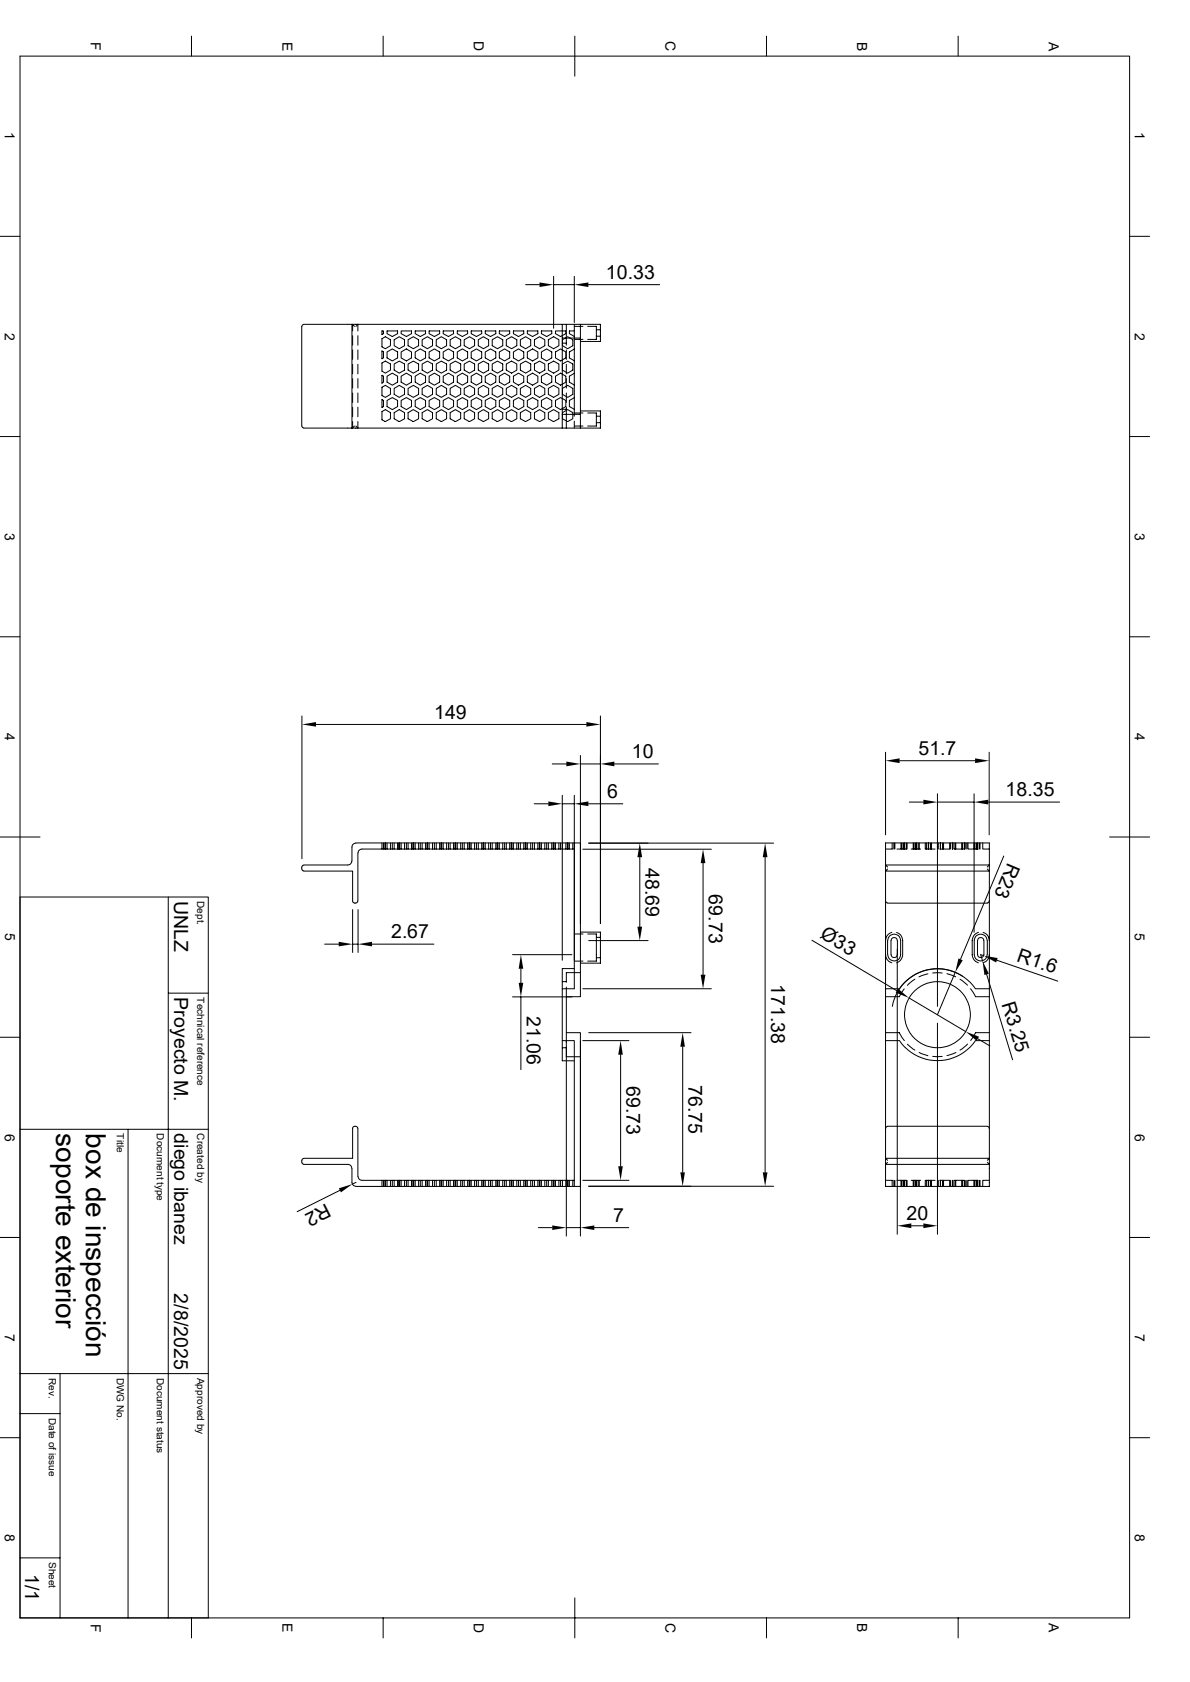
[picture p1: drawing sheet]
<svg xmlns="http://www.w3.org/2000/svg" width="297mm" height="420mm" viewBox="0 0 297 420" stroke-linecap="round" stroke-linejoin="round" font-family="sans-serif">
<g fill="none" stroke="#000" stroke-width=".25">
<path d="M5 14h276.9v390h-276.9zM47.8 9v5M95.6 9v5M143.5 9v10M191.3 9v5M239.1 9v5M0 59h5M281.9 59h5M131.2 71.1h3.5M138.2 69v13M138.2 71.1h5.1M143.3 69v11.5"/>
<path d="M146.9 71.1h17.7M75.3 81.5v24.9M75.8 81l-.3 .2-.1 .3M87.8 81h57.1v25.9h-57.1zM87.8 81h-12M88 83.8v2.4M88 87.4v2.3M88 91v2.3M88 94.5v2.4M88 98.1v2.4M88.5 81.5l-.5-.5v1.6M88.8 81.5l.5-.5v1.6"/>
<path d="M89.3 83.8v2.4M89.3 87.4v2.3M89.3 91v2.3M89.3 94.5v2.4M89.3 98.1v2.4M95.3 82.6h.4v.7l-.4 .2zM95.3 99.8l.4 .2v1.5l-.4 .2zM95.3 93.7l.4 .2v1.5l-.4 .3zM95.3 87.6l.4 .3v1.5l-.4 .2zM95.3 90.6l.9-.4 1.3 .7v1.5l-1.3 .8-.9-.5zM95.3 96.7l.9-.5 1.3 .8v1.5l-1.3 .7-.9-.4zM95.3 84.6l.9-.5 1.3 .7v1.5l-1.3 .8-.9-.5z"/>
<path d="M96.6 93.9l1.3-.7 1.3 .7v1.5l-1.3 .8-1.3-.8zM96.6 100l1.3-.7 1.3 .7v1.5l-1.3 .8-1.3-.8zM96.6 87.9l1.3-.8 1.3 .8v1.5l-1.3 .7-1.3-.7zM96.6 82.6h2.6v.7l-1.3 .7-1.3-.7zM98.4 84.8l1.3-.7 1.3 .7v1.5l-1.3 .8-1.3-.8zM98.4 97l1.3-.8 1.3 .8v1.5l-1.3 .7-1.3-.7zM98.4 90.9l1.3-.7 1.3 .7v1.5l-1.3 .8-1.3-.8zM100.1 87.9l1.3-.8 1.3 .8v1.5l-1.3 .7-1.3-.7zM100.1 93.9l1.3-.7 1.3 .7v1.5l-1.3 .8-1.3-.8zM100.1 100l1.3-.7 1.3 .7v1.5l-1.3 .8-1.3-.8zM100.1 82.6h2.6v.7l-1.3 .7-1.3-.7zM101.9 97l1.3-.8 1.3 .8v1.5l-1.3 .7-1.3-.7z"/>
<path d="M101.9 90.9l1.3-.7 1.3 .7v1.5l-1.3 .8-1.3-.8zM101.9 84.8l1.3-.7 1.3 .7v1.5l-1.3 .8-1.3-.8zM103.6 93.9l1.3-.7 1.3 .7v1.5l-1.3 .8-1.3-.8zM103.6 100l1.3-.7 1.3 .7v1.5l-1.3 .8-1.3-.8zM103.6 87.9l1.3-.8 1.3 .8v1.5l-1.3 .7-1.3-.7zM103.6 82.6h2.6v.7l-1.3 .7-1.3-.7zM105.4 90.9l1.3-.7 1.2 .7v1.5l-1.2 .8-1.3-.8zM105.4 84.8l1.3-.7 1.2 .7v1.5l-1.2 .8-1.3-.8zM105.4 97l1.3-.8 1.2 .8v1.5l-1.2 .7-1.3-.7zM107.1 100l1.3-.7 1.3 .7v1.5l-1.3 .8-1.3-.8zM107.1 93.9l1.3-.7 1.3 .7v1.5l-1.3 .8-1.3-.8zM107.1 87.9l1.3-.8 1.3 .8v1.5l-1.3 .7-1.3-.7z"/>
<path d="M107.1 82.6h2.6v.7l-1.3 .7-1.3-.7zM108.9 90.9l1.3-.7 1.3 .7v1.5l-1.3 .8-1.3-.8zM108.9 84.8l1.3-.7 1.3 .7v1.5l-1.3 .8-1.3-.8zM108.9 97l1.3-.8 1.3 .8v1.5l-1.3 .7-1.3-.7zM110.6 93.9l1.3-.7 1.3 .7v1.5l-1.3 .8-1.3-.8zM110.6 87.9l1.3-.8 1.3 .8v1.5l-1.3 .7-1.3-.7zM110.6 100l1.3-.7 1.3 .7v1.5l-1.3 .8-1.3-.8zM110.6 82.6h2.6v.7l-1.3 .7-1.3-.7zM112.4 90.9l1.3-.7 1.3 .7v1.5l-1.3 .8-1.3-.8zM112.4 97l1.3-.8 1.3 .8v1.5l-1.3 .7-1.3-.7zM112.4 84.8l1.3-.7 1.3 .7v1.5l-1.3 .8-1.3-.8zM114.1 93.9l1.3-.7 1.3 .7v1.5l-1.3 .8-1.3-.8z"/>
<path d="M114.1 87.9l1.3-.8 1.3 .8v1.5l-1.3 .7-1.3-.7zM114.1 100l1.3-.7 1.3 .7v1.5l-1.3 .8-1.3-.8zM114.1 82.6h2.6v.7l-1.3 .7-1.3-.7zM115.9 97l1.3-.8 1.2 .8v1.5l-1.2 .7-1.3-.7zM115.9 84.8l1.3-.7 1.2 .7v1.5l-1.2 .8-1.3-.8zM115.9 90.9l1.3-.7 1.2 .7v1.5l-1.2 .8-1.3-.8zM117.6 100l1.3-.7 1.3 .7v1.5l-1.3 .8-1.3-.8zM117.6 93.9l1.3-.7 1.3 .7v1.5l-1.3 .8-1.3-.8zM117.6 87.9l1.3-.8 1.3 .8v1.5l-1.3 .7-1.3-.7zM117.6 82.6h2.6v.7l-1.3 .7-1.3-.7zM119.4 97l1.2-.8 1.4 .8v1.5l-1.4 .7-1.2-.7zM119.4 90.9l1.2-.7 1.4 .7v1.5l-1.4 .8-1.2-.8z"/>
<path d="M119.4 84.8l1.2-.7 1.4 .7v1.5l-1.4 .8-1.2-.8zM121.1 100l1.3-.7 1.3 .7v1.5l-1.3 .8-1.3-.8zM121.1 87.9l1.3-.8 1.3 .8v1.5l-1.3 .7-1.3-.7zM121.1 93.9l1.3-.7 1.3 .7v1.5l-1.3 .8-1.3-.8zM121.1 82.6h2.6v.7l-1.3 .7-1.3-.7zM122.9 90.9l1.3-.7 1.3 .7v1.5l-1.3 .8-1.3-.8zM122.9 84.8l1.3-.7 1.3 .7v1.5l-1.3 .8-1.3-.8zM122.9 97l1.3-.8 1.3 .8v1.5l-1.3 .7-1.3-.7zM124.6 93.9l1.3-.7 1.3 .7v1.5l-1.3 .8-1.3-.8zM124.6 87.9l1.3-.8 1.3 .8v1.5l-1.3 .7-1.3-.7zM124.6 100l1.3-.7 1.3 .7v1.5l-1.3 .8-1.3-.8zM124.6 82.6h2.6v.7l-1.3 .7-1.3-.7z"/>
<path d="M126.4 97l1.3-.8 1.3 .8v1.5l-1.3 .7-1.3-.7zM126.4 90.9l1.3-.7 1.3 .7v1.5l-1.3 .8-1.3-.8zM126.4 84.8l1.3-.7 1.3 .7v1.5l-1.3 .8-1.3-.8zM128.1 93.9l1.3-.7 1.3 .7v1.5l-1.3 .8-1.3-.8zM128.1 100l1.3-.7 1.3 .7v1.5l-1.3 .8-1.3-.8zM128.1 87.9l1.3-.8 1.3 .8v1.5l-1.3 .7-1.3-.7zM128.1 82.6h2.6v.7l-1.3 .7-1.3-.7zM129.9 97l1.3-.8 1.3 .8v1.5l-1.3 .7-1.3-.7zM129.9 90.9l1.3-.7 1.3 .7v1.5l-1.3 .8-1.3-.8zM129.9 84.8l1.3-.7 1.3 .7v1.5l-1.3 .8-1.3-.8zM131.6 100l1.3-.7 1.3 .7v1.5l-1.3 .8-1.3-.8zM131.6 93.9l1.3-.7 1.3 .7v1.5l-1.3 .8-1.3-.8z"/>
<path d="M131.6 87.9l1.3-.8 1.3 .8v1.5l-1.3 .7-1.3-.7zM131.6 82.6h2.6v.7l-1.3 .7-1.3-.7zM133.4 90.9l1.3-.7 1.3 .7v1.5l-1.3 .8-1.3-.8zM133.4 84.8l1.3-.7 1.3 .7v1.5l-1.3 .8-1.3-.8zM133.4 97l1.3-.8 1.3 .8v1.5l-1.3 .7-1.3-.7zM135.1 93.9l1.3-.7 1.3 .7v1.5l-1.3 .8-1.3-.8zM135.1 87.9l1.3-.8 1.3 .8v1.5l-1.3 .7-1.3-.7zM135.1 100l1.3-.7 1.3 .7v1.5l-1.3 .8-1.3-.8zM135.1 82.6h2.6v.7l-1.3 .7-1.3-.7zM136.9 84.8l1.3-.7 1.3 .7v1.5l-1.3 .8-1.3-.8zM136.9 97l1.3-.8 1.3 .8v1.5l-1.3 .7-1.3-.7zM136.9 90.9l1.3-.7 1.3 .7v1.5l-1.3 .8-1.3-.8z"/>
<path d="M138.6 87.9l1.3-.8 1.3 .8v1.5l-1.3 .7-1.3-.7zM138.6 93.9l1.3-.7 1.3 .7v1.5l-1.3 .8-1.3-.8zM138.6 100l1.3-.7 1.3 .7v1.5l-1.3 .8-1.3-.8zM138.6 82.6h2.6v.7l-1.3 .7-1.3-.7zM140.3 84.4v22.5M140.3 81v3.4M140.3 84.4h4.6M140.3 85.7h1.1M140.4 90.9l1.3-.7 1.3 .7v1.5l-1.3 .8-1.3-.8zM140.4 84.8l1.3-.7 1.3 .7v1.5l-1.3 .8-1.3-.8zM140.4 97l1.3-.8 1.3 .8v1.5l-1.3 .7-1.3-.7zM141.4 98.1v2.4"/>
<path d="M141.4 94.5v2.4M141.4 91v2.3M141.4 87.4v2.3M141.4 81v5.2M143.3 82.6h-1.2v.7l1.2 .7M143.3 87.2l-1.2 .7v1.5l1.2 .7M143.3 93.2l-1.2 .7v1.5l1.2 .7M143.3 99.3l-1.2 .7v1.5l1.2 .7M143.3 81v22.9M143.3 84.8h2.2M143.3 81.5h2.2M144.9 81h5v4.3h-5"/>
<path d="M146.7 81.5h2.1v3.3h-2.1M148.8 82.3h1.1M148.8 83.9h1.1M0 109h5M75.4 106.4l.1 .3 .3 .1M87.8 106.9h-12M88 105.2v1.7l.5-.5M88 101.7v2.4M89.3 105.2v1.7l-.5-.5M89.3 101.7v2.4M95.3 102.8l.9-.5 1.3 .7v1.6l-1.3 .6-.9-.4zM98.4 103l1.3-.7 1.3 .7v1.6l-1.3 .6-1.3-.6z"/>
<path d="M101.9 103l1.3-.7 1.3 .7v1.6l-1.2 .6-1.4-.6zM105.4 103l1.3-.7 1.2 .7v1.6l-1.2 .6-1.3-.6zM108.9 103l1.3-.7 1.3 .7v1.6l-1.3 .6-1.3-.6zM112.4 103l1.3-.7 1.3 .7v1.6l-1.3 .6-1.3-.6zM115.9 103l1.3-.7 1.2 .7v1.6l-1.1 .6-1.4-.6zM119.4 103l1.2-.7 1.4 .7v1.6l-1.3 .6-1.3-.6zM122.9 103l1.3-.7 1.3 .7v1.6l-1.3 .6-1.3-.6zM126.4 103l1.3-.7 1.3 .7v1.6l-1.2 .6-1.4-.6zM129.9 103l1.3-.7 1.3 .7v1.6l-1.3 .6-1.3-.6zM133.4 103l1.3-.7 1.3 .7v1.6l-1.3 .6-1.3-.6zM136.9 103l1.3-.7 1.3 .7v1.6l-1.2 .6-1.4-.6zM140.3 103.5h4.6"/>
<path d="M140.3 102.2h1.1M140.4 103l1.3-.7 1.3 .7v1.6l-1.3 .6-1.3-.6zM141.4 101.7v5.2M143.3 105.2v1.7M143.3 106.4h2.2M143.3 103.1h2.2M144.9 102.6h5v4.3h-5M146.7 103.1h2.1v3.3h-2.1M148.8 103.9h1.1M148.8 105.5h1.1M281.9 109h5M0 159h5"/>
<path d="M281.9 159h5M75.4 178.8v35.6M149.9 178.8v51.8M78.9 180.9h67.4M137.8 190.8h3.6M140.3 198.6v41.2M143.3 198.6v48.3h-3v12.9h3v34.9M144.9 188.6v42M144.9 190.8h5M153.3 190.8h11M221 187.8v20.6M224.5 189.9h18.9"/>
<path d="M234 198.2v53.1M243.1 198.2v34.6M246.9 187.8v20.6M0 209h10M75.3 216.5v.5M75.4 217l.1 .3 .3 .2M75.8 217.5h12.2v7.5l.1 .3 .4 .2M75.8 216l-.3 .2-.1 .3M87.8 215l-.3 .7-.7 .3h-11M88.8 210.5h56.1v38.4h-3.5v9h3.5v38.3h-56.1M88.8 210.5l-.5 .2-.4 .5-.1 3.8M95.3 210.5v1.5"/>
<path d="M95.7 210.5v1.5M96.1 210.5v1.5M96.2 210.5v1.5M96.6 210.5v1.5M97.5 210.5v1.5M97.9 210.5v1.5M98.4 210.5v1.5M99.2 210.5v1.5M99.6 210.5v1.5M99.7 210.5v1.5M100.1 210.5v1.5M101 210.5v1.5"/>
<path d="M101.4 210.5v1.5M101.9 210.5v1.5M102.7 210.5v1.5M103.1 210.5v1.5M103.2 210.5v1.5M103.3 210.5v1.5M103.6 210.5v1.5M104.5 210.5v1.5M104.9 210.5v1.5M105.4 210.5v1.5M106.2 210.5v1.5M106.6 210.5v1.5"/>
<path d="M106.7 210.5v1.5M107.1 210.5v1.5M108 210.5v1.5M108.4 210.5v1.5M108.9 210.5v1.5M109.7 210.5v1.5M110.1 210.5v1.5M110.2 210.5v1.5M110.6 210.5v1.5M111.5 210.5v1.5M111.9 210.5v1.5M112.4 210.5v1.5"/>
<path d="M113.2 210.5v1.5M113.6 210.5v1.5M113.7 210.5v1.5M114.1 210.5v1.5M115 210.5v1.5M115.4 210.5v1.5M115.9 210.5v1.5M116.7 210.5v1.5M117.1 210.5v1.5M117.2 210.5v1.5M117.3 210.5v1.5M117.6 210.5v1.5"/>
<path d="M118.4 210.5v1.5M118.9 210.5v1.5M119.4 210.5v1.5M120.2 210.5v1.5M120.6 210.5v1.5M120.7 210.5v1.5M121.1 210.5v1.5M122 210.5v1.5M122.4 210.5v1.5M122.9 210.5v1.5M123.7 210.5v1.5M124.1 210.5v1.5"/>
<path d="M124.2 210.5v1.5M124.6 210.5v1.5M125.5 210.5v1.5M125.9 210.5v1.5M126.4 210.5v1.5M127.2 210.5v1.5M127.6 210.5v1.5M127.7 210.5v1.5M127.8 210.5v1.5M128.1 210.5v1.5M129 210.5v1.5M129.4 210.5v1.5"/>
<path d="M129.9 210.5v1.5M130.7 210.5v1.5M131.1 210.5v1.5M131.2 210.5v1.5M131.6 210.5v1.5M132.5 210.5v1.5M132.9 210.5v1.5M133.4 200.7h3.5M133.4 210.5v1.5M134.2 210.5v1.5M134.6 210.5v1.5M134.7 210.5v1.5"/>
<path d="M135.1 210.5v1.5M136 210.5v1.5M136.4 210.5v1.5M136.9 210.5v1.5M137.7 210.5v1.5M138.1 210.5v1.5M138.2 210.5v1.5M138.3 210.5v1.5M138.6 210.5v1.5M139.5 210.5v1.5M139.9 210.5v1.5M140.3 200.7h3"/>
<path d="M140.4 210.5v1.5M141.2 210.5v1.5M141.6 210.5v1.5M141.7 210.5v1.5M142.1 210.5v1.5M143 210.5v1.5M143.3 212h-53.2l-.6 .5-.1 .5-.1 12M145.5 212h32M146.9 200.7h8.5M146.9 210.5h46.2M159.7 214v17.4M175.5 215.5v27.9"/>
<path d="M191 214v78.7M221 216h25.9l-.5 .5M221 216v-5.5h25.9v14.5M221 216v1.5h25.9l-.5-.5M221 216l.5 .5M221.5 217l-.5 .5v29.4M222.7 210.5v1.5h-1.7M223.1 210.5v1.5M223.4 210.5v1.5M223.9 212h2.3M224.9 210.5v1.5M225.1 210.5v1.5"/>
<path d="M225.6 210.5v1.5M225.7 210.5v1.5M226.2 210.5v1.5M226.4 210.5v1.5M226.9 200.3h3.6M227.4 212h2.4M227.9 210.5v1.5M228.1 210.5v1.5M228.6 210.5v1.5M228.7 210.5v1.5M229.2 210.5v1.5M229.4 210.5v1.5"/>
<path d="M230.9 210.5v1.5M231 212h2.4M231.2 210.5v1.5M231.7 210.5v1.5M231.8 210.5v1.5M232.2 210.5v1.5M232.5 210.5v1.5M234 200.3h9.1M234.2 210.5v1.5M234.6 212h2.3M234.7 210.5v1.5M235.2 210.5v1.5"/>
<path d="M235.5 210.5v1.5M237 210.5v1.5M237.3 210.5v1.5M237.7 210.5v1.5M237.8 210.5v1.5M238.2 212h2.3M238.3 210.5v1.5M238.5 210.5v1.5M240 210.5v1.5M240.3 210.5v1.5M240.7 210.5v1.5M240.8 210.5v1.5"/>
<path d="M241.3 210.5v1.5M241.6 210.5v1.5M241.7 212h2.4M243.3 210.5v1.5M243.8 210.5v1.5M243.9 210.5v1.5M244.4 210.5v1.5M244.6 210.5v1.5M245.3 210.5v1.5h1.6M246.6 200.3h17.9M250.5 213.7l-10.8 25.8M276.9 209h10"/>
<path d="M5 224h47v180M42 224v180M81 235.8h3.5M88 227.1v10.7M88 235.8h1.4M88.5 225.5h.3M89.3 225l-.1 .3-.4 .2M89.4 227.1v10.7M92.8 235.8h15.5M127.9 238.4h14.8M143.3 233.2h2.2M143.3 240h2.2"/>
<path d="M144.9 232.7h5v7.8h-5M146.7 233.2h2.1v6.8h-2.1M146.9 234.9h14.9M148.8 234.1h1.1M148.8 239.1h1.1M202.6 234.8l21.3 12.6M221 238.3l.2 .8 .4 .7 1 .6M221.1 225l.1 .3 .3 .2M221.5 225.5h24.9M221.5 234.9v3.4M221.6 234.9a1.61 1.61 0 0 1 1.6-1.6 1.61 1.61 0 0 1 1.6 1.6v3.4a1.61 1.61 0 0 1-1.6 1.6 1.61 1.61 0 0 1-1.6-1.6M222.4 234.9v3.4"/>
<path d="M222.4 238.3a.76 .76 0 0 0 .8 .8 .76 .76 0 0 0 .7-.8M222.4 234.9a.76 .76 0 0 1 .8-.8 .76 .76 0 0 1 .7 .8M222.6 232.8l-1 .6-.6 1.5M223.8 232.8l.9 .6 .6 1.5v3.9l-.6 1-.9 .6M223.9 237v71.2M224 234.9v3.4M243.8 233.6a1.68 1.68 0 0 1 2.6 1.3v3.4a1.61 1.61 0 0 1-1.6 1.6 1.61 1.61 0 0 1-1.6-1.6v-3.8zM244 234.9v3.4M244 238.3a.76 .76 0 0 0 .8 .8 .76 .76 0 0 0 .7-.8M244 234.9a.76 .76 0 0 1 .8-.8 .76 .76 0 0 1 .7 .8M244.2 232.8l-1 .6-.5 1.5v3.9l.5 1 1 .6M245.4 232.8l1 .6 .5 1.5"/>
<path d="M245.5 238.6l-.7-.2 .4 1.5M245.6 234.9v3.4M246.9 225l-.1 .3-.4 .2M246.9 238.3l-.1 .8-.4 .7-1 .6M246.9 225v21.9M248.8 239.8l15.2 5.2M0 259h5M42 248h10M127.9 248.9h14.8M130 241.9v3.5M130 248.9v18.2M140.3 259.8v5.1h3"/>
<path d="M140.3 245.1h1.1M141.4 259.9v48.8M141.4 246.5v2.4M141.4 257.9v2.4M143.3 241.9h-3v5M144.9 259.9v48.8M144.9 242.9h-3.5v2.4M145.5 259.8h11.5M145.5 246.9h32M146.9 257.9h25.6M221 246.9h3.5M221 257.9h3.5l1.2 1.9"/>
<path d="M221 259.8h3.5M221 246.9v42.3l.5 .5M224.5 246.9a11.5 11.5 0 0 1 19 0h3.4M225.7 246.9l-1.2 2h-3.5M226.9 249.2l14.1 8.4M228.3 244.5l-1.8 1.5M231.6 243.2l-2.2 .7M232.8 243h2.4M234 255.5v52.7M236.3 243.1l2.2 .8M238.4 242.8l-4.4 10.6M239.6 244.5l1.9 1.5"/>
<path d="M240.2 243.8a11.4 11.4 0 0 0-17.5 7.5M242.2 246.9l1.3 2h3.4M244.1 259.4l3 1.8M246.3 243.3l6.4 21.3M246.9 246.9v34.8M246.9 257.9h-3.4l-1.2 1.9M246.9 259.8h-3.4a11.5 11.5 0 0 1-19 0M281.9 259h5M140.3 261.6h1.1M141.4 261.5v2.4h3.5M154.9 263.4v27.8M170.4 261.4v31.3"/>
<path d="M226.5 260.7l1.8 1.5M229.4 262.8l2.2 .8M232.8 263.8h2.4M238.6 262.8l-2.3 .8M241.5 260.7l-1.9 1.5M5 282h47M32 282v122M75.3 289.7v.5M75.4 290.2l.1 .4 .3 .1M75.8 290.7h11l.7 .3 .3 .7M75.8 289.3l-.3 .1-.1 .3M84.8 297.2l-10.6 5.4"/>
<path d="M87.8 291.7l.1 3.8 .4 .6 .5 .1M88.5 281.2h.3M88.5 281.3l-.4 .1-.1 .3v7.5h-12.2M88.8 281.3l.4 .1 .1 .3M88.9 295.2l-.9 .5M89.3 281.7l.1 12.1 .1 .4 .6 .5h53.2M95.3 294.7v1.5M95.7 294.7v1.5M96.1 294.7v1.5M96.2 294.7v1.5M96.6 294.7v1.5M97.5 294.7v1.5"/>
<path d="M97.9 294.7v1.5M98.4 294.7v1.5M99.2 294.7v1.5M99.6 294.7v1.5M99.7 294.7v1.5M100.1 294.7v1.5M101 294.7v1.5M101.4 294.7v1.5M101.9 294.7v1.5M102.7 294.7v1.5M103.1 294.7v1.5M103.2 294.7v1.5"/>
<path d="M103.3 294.7v1.5M103.6 294.7v1.5M104.5 294.7v1.5M104.9 294.7v1.5M105.4 294.7v1.5M106.2 294.7v1.5M106.6 294.7v1.5M106.7 294.7v1.5M107.1 294.7v1.5M107.9 294.7v1.5M108.4 294.7v1.5M108.9 294.7v1.5"/>
<path d="M109.7 294.7v1.5M110.1 294.7v1.5M110.2 294.7v1.5M110.6 294.7v1.5M111.5 294.7v1.5M111.9 294.7v1.5M112.4 294.7v1.5M113.2 294.7v1.5M113.6 294.7v1.5M113.7 294.7v1.5M114.1 294.7v1.5M115 294.7v1.5"/>
<path d="M115.4 294.7v1.5M115.9 294.7v1.5M116.7 294.7v1.5M117.1 294.7v1.5M117.2 294.7v1.5M117.3 294.7v1.5M117.6 294.7v1.5M118.4 294.7v1.5M118.9 294.7v1.5M119.4 294.7v1.5M120.2 294.7v1.5M120.6 294.7v1.5"/>
<path d="M120.7 294.7v1.5M121.1 294.7v1.5M122 294.7v1.5M122.4 294.7v1.5M122.9 294.7v1.5M123.7 294.7v1.5M124.1 294.7v1.5M124.2 294.7v1.5M124.6 294.7v1.5M125.5 294.7v1.5M125.9 294.7v1.5M126.4 294.7v1.5"/>
<path d="M127.2 294.7v1.5M127.6 294.7v1.5M127.7 294.7v1.5M127.8 294.7v1.5M128.1 294.7v1.5M129 294.7v1.5M129.4 294.7v1.5M129.9 294.7v1.5M130.7 294.7v1.5M131.1 294.7v1.5M131.2 294.7v1.5M131.6 294.7v1.5"/>
<path d="M132.5 294.7v1.5M132.9 294.7v1.5M133.4 294.7v1.5M134.2 294.7v1.5M134.6 294.7v1.5M134.7 294.7v1.5M135.1 294.7v1.5M136 294.7v1.5M136.4 294.7v1.5M136.9 294.7v1.5M137.7 294.7v1.5M138.1 294.7v1.5"/>
<path d="M138.2 294.7v1.5M138.3 294.7v1.5M138.6 294.7v1.5M139.5 294.7v1.5M139.9 294.7v1.5M140.4 294.7v1.5M141.2 294.7v1.5M141.6 294.7v1.5M141.7 294.7v1.5M142.1 294.7v1.5M143 294.7v1.5M143.3 294.7v1.5"/>
<path d="M145.5 294.7h11.5M146.9 296.2h46.2M221 294.7h1.7v1.5M221 290.7h25.9v5.5h-25.9zM221.5 281.2h24.9M221.5 281.3l-.3 .1-.1 .3M221.5 290.2l-.5 .5M223.1 294.7v1.5M223.4 294.7v1.5M223.9 294.7h2.3M224.9 294.7v1.5M225.1 294.7v1.5"/>
<path d="M225.6 294.7v1.5M225.7 294.7v1.5M226.2 294.7v1.5M226.4 294.7v1.5M227.4 294.7h2.4M227.9 294.7v1.5M228.1 294.7v1.5M228.6 294.7v1.5M228.7 294.7v1.5M229.2 294.7v1.5M229.4 294.7v1.5M230.9 294.7v1.5"/>
<path d="M231 294.7h2.4M231.2 294.7v1.5M231.7 294.7v1.5M231.8 294.7v1.5M232.2 294.7v1.5M232.5 294.7v1.5M234.2 294.7v1.5M234.6 294.7h2.3M234.7 294.7v1.5M235.2 294.7v1.5M235.5 294.7v1.5M237 294.7v1.5"/>
<path d="M237.3 294.7v1.5M237.7 294.7v1.5M237.8 294.7v1.5M238.2 294.7h2.3M238.3 294.7v1.5M238.5 294.7v1.5M240 294.7v1.5M240.3 294.7v1.5M240.7 294.7v1.5M240.8 294.7v1.5M241.3 294.7v1.5M241.6 294.7v1.5"/>
<path d="M241.7 294.7h2.4M243.1 294.7v1.5M243.3 294.7v1.5M243.8 294.7v1.5M243.9 294.7v1.5M244.4 294.7v1.5M244.6 294.7v1.5M246.4 281.3l.4 .1 .1 .3M246.9 294.7h-1.6v1.5M246.9 281.7v7.5M246.9 289.2h-25.9v1.5M246.9 289.2v1.5l-.5-.5"/>
<path d="M246.9 289.2l-.5 .5M0 309h5M134.4 306.5h3.4M141.4 306.5h3.5M148.3 306.5h8.6M227.5 306.1h3M281.9 309h5M0 359h5M5 353h10M5 343h47M15 343v61M281.9 359h5"/>
<path d="M5 389h10M143.5 399v10M47.8 404v5M95.6 404v5M191.3 404v5M239.1 404v5"/>
<circle cx="234" cy="253.3" r="8.2"/>
</g>
<g fill="#000">
<path d="M134.7 70.5l3.5 .6-3.5 .6zM143.3 71.1l3.6-.6v1.2zM75.4 180.9l3.5-.6v1.1zM141.4 190.2l3.5 .6-3.5 .5zM146.3 180.3l3.6 .6-3.6 .5zM149.9 190.8l3.4-.6v1.1zM221 189.9l3.5-.5v1.1zM230.5 199.7l3.5 .6-3.5 .6zM243.4 189.4l3.5 .5-3.5 .6zM243.1 200.3l3.5-.6v1.2zM136.9 200.1l3.4 .6-3.4 .6zM143.3 200.7l3.6-.6v1.2z"/>
<path d="M159.7 210.5l.6 3.5h-1.2zM175.5 212l.6 3.5h-1.2zM191 210.5l.6 3.5h-1.2zM84.5 235.2l3.5 .6-3.5 .5zM89.4 235.8l3.4-.6v1.1zM159.1 231.4h1.2l-.6 3.5zM239.2 239.3l1.1 .5-1.9 3zM245.5 238.6l3.5 .6-.4 1.1zM130 238.4l.6 3.5h-1.1zM129.5 245.4h1.1l-.6 3.5zM174.9 243.4h1.2l-.6 3.5zM224.2 246.9l2.7 2.3-3.3-1.3z"/>
<path d="M241 257.6l3.3 1.3-.5 1zM245.2 239.9l1.6 3.2-1.1 .4zM154.9 259.8l.5 3.6h-1.1zM170.4 257.9l.5 3.5h-1.1zM84.6 296.7l3.4-1-2.9 2zM154.3 291.2h1.1l-.5 3.5zM169.8 292.7h1.1l-.5 3.5zM190.4 292.7h1.2l-.6 3.5zM137.8 306l3.6 .5-3.6 .6zM144.9 306.5l3.4-.5v1.1zM223.9 306.1l3.6-.6v1.2zM230.5 305.5l3.5 .6-3.5 .6z"/>
</g>
<g font-size="7">
<text x="14" y="283" transform="rotate(90 14 283)">soporte exterior</text>
<text x="21.5" y="283" transform="rotate(90 21.5 283)">box de inspección</text>
</g>
<g font-size="4.9">
<text x="151.2" y="69.6">10.33</text>
<text x="108.4" y="179.4">149</text>
<text x="157.7" y="189.3">10</text>
<text x="229.2" y="188.5">51.7</text>
<text x="151.6" y="199.2">6</text>
<text x="251" y="198.8">18.35</text>
<text x="251.5" y="215.3" transform="rotate(113 251.5 215.3)">R23</text>
<text x="161.1" y="216.7" transform="rotate(90 161.1 216.7)">48.69</text>
<text x="43.5" y="225" transform="rotate(90 43.5 225)">UNLZ</text>
<text x="176.9" y="223.3" transform="rotate(90 176.9 223.3)">69.73</text>
<text x="97.6" y="234.3">2.67</text>
<text x="204.5" y="234.1" transform="rotate(31 204.5 234.1)">Ø33</text>
<text x="253.6" y="239.9" transform="rotate(19 253.6 239.9)">R1.6</text>
<text x="192.4" y="245.7" transform="rotate(90 192.4 245.7)">171.38</text>
<text x="43.5" y="249" transform="rotate(90 43.5 249)">Proyecto M.</text>
<text x="250" y="250.6" transform="rotate(73 250 250.6)">R3.25</text>
<text x="131.5" y="253.7" transform="rotate(90 131.5 253.7)">21.06</text>
<text x="156.3" y="271.2" transform="rotate(90 156.3 271.2)">69.73</text>
<text x="171.8" y="270.9" transform="rotate(90 171.8 270.9)">76.75</text>
<text x="43.5" y="283" transform="rotate(90 43.5 283)">diego ibanez</text>
<text x="81.4" y="300.5" transform="rotate(153 81.4 300.5)">R2</text>
<text x="153" y="305.1">7</text>
<text x="226.3" y="304.6">20</text>
<text x="43.5" y="323" transform="rotate(90 43.5 323)">2/8/2025</text>
<text x="6.3" y="393.1" transform="rotate(90 6.3 393.1)">1/1</text>
</g>
<g font-size="3.5">
<text x="22.6" y="10.5" transform="rotate(90 22.6 10.5)">F</text>
<text x="70.5" y="10.4" transform="rotate(90 70.5 10.4)">E</text>
<text x="118.3" y="10.2" transform="rotate(90 118.3 10.2)">D</text>
<text x="166.1" y="10.2" transform="rotate(90 166.1 10.2)">C</text>
<text x="214" y="10.4" transform="rotate(90 214 10.4)">B</text>
<text x="261.8" y="10.4" transform="rotate(90 261.8 10.4)">A</text>
<text x="1.2" y="33.1" transform="rotate(90 1.2 33.1)">1</text>
<text x="283.2" y="33.1" transform="rotate(90 283.2 33.1)">1</text>
<text x="1.2" y="83" transform="rotate(90 1.2 83)">2</text>
<text x="283.2" y="83.1" transform="rotate(90 283.2 83.1)">2</text>
<text x="1.2" y="133" transform="rotate(90 1.2 133)">3</text>
<text x="283.2" y="133" transform="rotate(90 283.2 133)">3</text>
<text x="1.2" y="183.1" transform="rotate(90 1.2 183.1)">4</text>
<text x="283.2" y="183.1" transform="rotate(90 283.2 183.1)">4</text>
<text x="1.3" y="233" transform="rotate(90 1.3 233)">5</text>
<text x="283.3" y="233" transform="rotate(90 283.3 233)">5</text>
<text x="1.2" y="283" transform="rotate(90 1.2 283)">6</text>
<text x="283.2" y="283" transform="rotate(90 283.2 283)">6</text>
<text x="1.2" y="333" transform="rotate(90 1.2 333)">7</text>
<text x="283.2" y="333" transform="rotate(90 283.2 333)">7</text>
<text x="1.2" y="383" transform="rotate(90 1.2 383)">8</text>
<text x="283.2" y="383" transform="rotate(90 283.2 383)">8</text>
<text x="22.6" y="405.4" transform="rotate(90 22.6 405.4)">F</text>
<text x="70.5" y="405.3" transform="rotate(90 70.5 405.3)">E</text>
<text x="118.3" y="405.2" transform="rotate(90 118.3 405.2)">D</text>
<text x="166.1" y="405.2" transform="rotate(90 166.1 405.2)">C</text>
<text x="214" y="405.3" transform="rotate(90 214 405.3)">B</text>
<text x="261.8" y="405.3" transform="rotate(90 261.8 405.3)">A</text>
</g>
<g font-size="2.5">
<text x="49.2" y="225" transform="rotate(90 49.2 225)">Dept.</text>
<text x="49.2" y="249" transform="rotate(90 49.2 249)">Technical reference</text>
<text x="29.2" y="283" transform="rotate(90 29.2 283)">Title</text>
<text x="39.2" y="283" transform="rotate(90 39.2 283)">Document type</text>
<text x="49.2" y="283" transform="rotate(90 49.2 283)">Created by</text>
<text x="12.2" y="344" transform="rotate(90 12.2 344)">Rev.</text>
<text x="29.2" y="344" transform="rotate(90 29.2 344)">DWG No.</text>
<text x="39.2" y="344" transform="rotate(90 39.2 344)">Document status</text>
<text x="49.2" y="344" transform="rotate(90 49.2 344)">Approved by</text>
<text x="12.2" y="354" transform="rotate(90 12.2 354)">Date of issue</text>
<text x="12.2" y="390" transform="rotate(90 12.2 390)">Sheet</text>
</g>
</svg>
